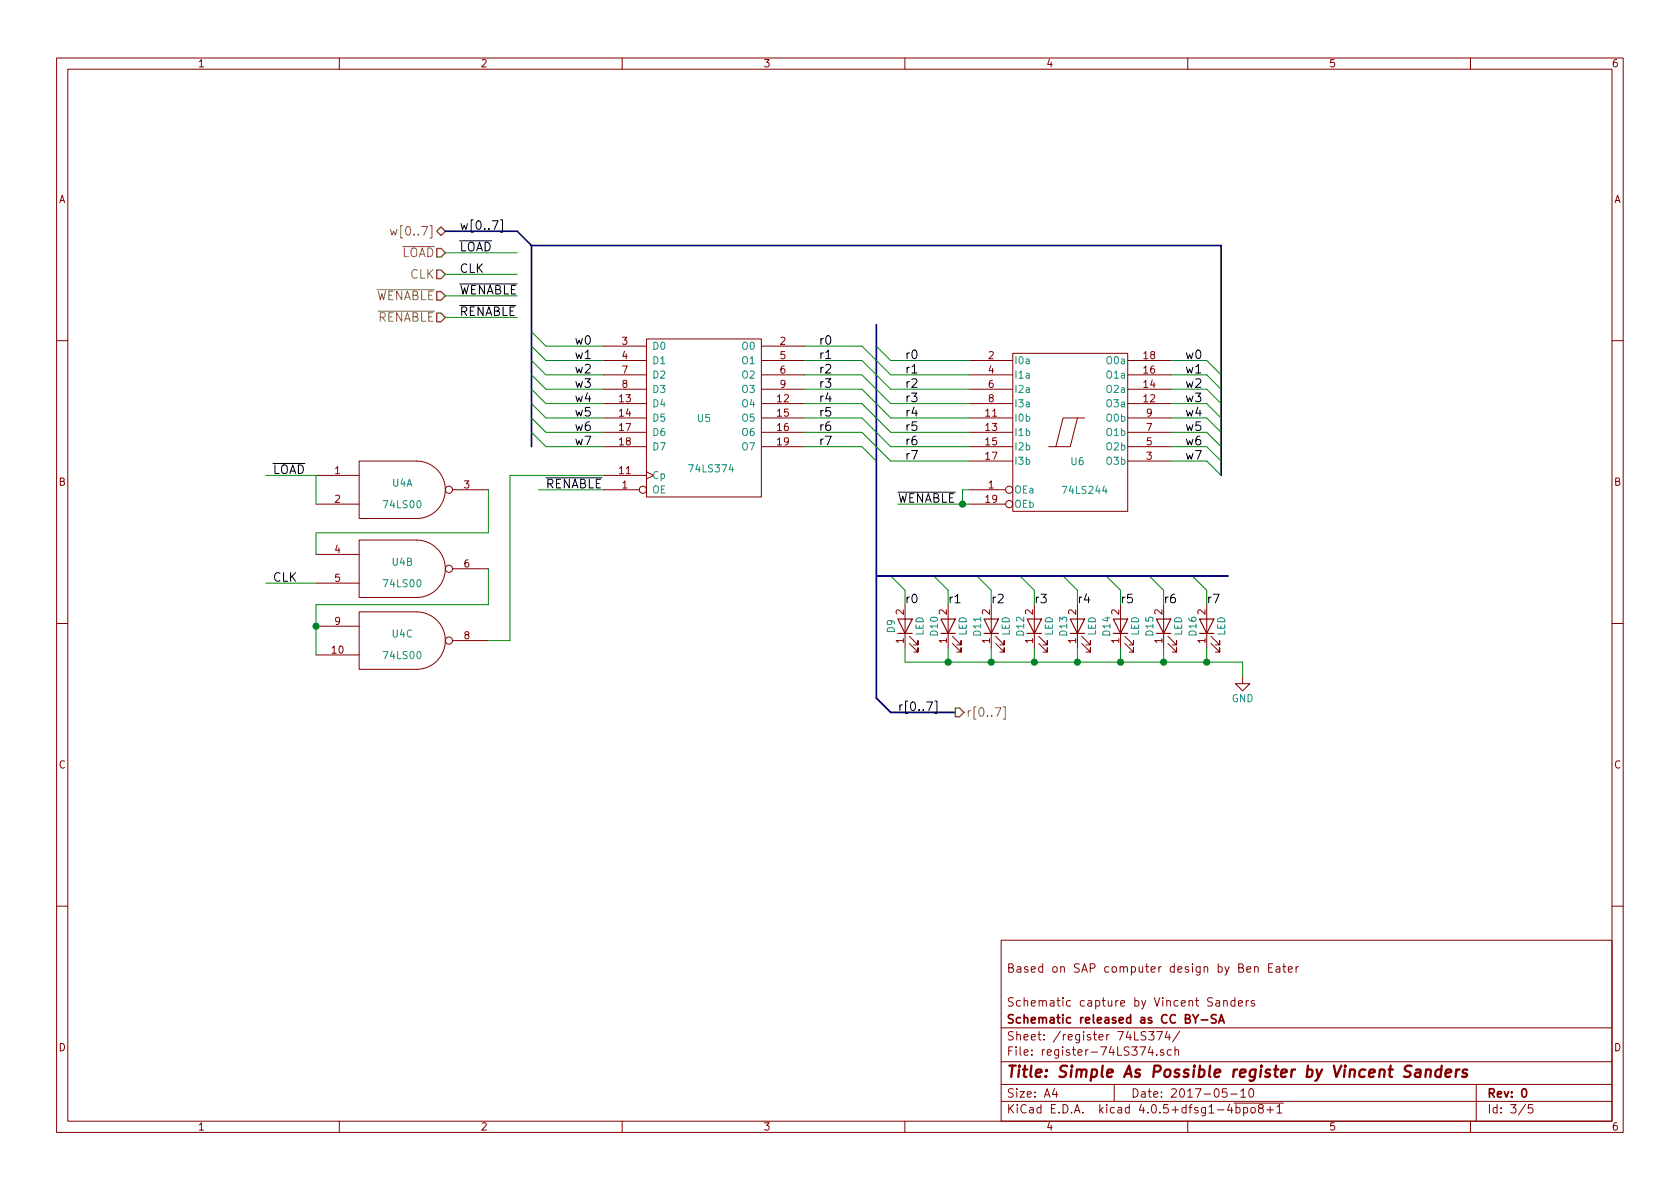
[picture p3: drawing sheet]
<svg xmlns="http://www.w3.org/2000/svg" width="297mm" height="210mm" viewBox="0 0 297 210" stroke-linecap="round" stroke-linejoin="round" font-family="sans-serif">
<g fill="none" stroke="#840000" stroke-width=".18">
<path d="M10 10.3h277v189.9h-277zM12 12.2h273v186.1h-273zM60 10.3v1.9M110 10.3v1.9M160 10.3v1.9M210 10.3v1.9M260 10.3v1.9M114.3 59.9h20.3v28h-20.3zM10 60.2h2M106.7 63.7h7.6M106.7 66.3h7.6M106.7 79h7.6"/>
<path d="M106.7 68.8h7.6M106.7 76.4h7.6M106.7 71.4h7.6M106.7 73.9h7.6M106.7 61.2h7.6M134.6 63.7h7.6M134.6 66.3h7.6M134.6 79h7.6M134.6 68.8h7.6M134.6 76.4h7.6M134.6 71.4h7.6M134.6 73.9h7.6"/>
<path d="M134.6 61.2h7.6M171.4 63.7h7.7M171.4 66.3h7.7M171.4 79h7.7M171.4 68.8h7.7M171.4 76.4h7.7M171.4 71.4h7.7M171.4 73.9h7.7M179.1 62.5h20.3v27.9h-20.3zM190.5 73.9l-1.3 5.1h-2.5M191.8 73.9h-3.8l-1.3 5.1h-1.3M199.4 63.7h7.6"/>
<path d="M199.4 66.3h7.6M199.4 79h7.6M199.4 68.8h7.6M199.4 76.4h7.6M199.4 71.4h7.6M199.4 73.9h7.6M285 60.2h2M55.9 89.1h7.6M55.9 84.1h7.6M55.9 98h7.6M63.5 81.5h10.2a5.1 5.1 0 0 1 5 5.1 5.1 5.1 0 0 1-5 5.1h-10.2zM63.5 95.5h10.2a5.1 5.1 0 0 1 5 5.1 5.1 5.1 0 0 1-5 5.1h-10.2z"/>
<path d="M80 86.6h6.4M106.7 86.6h6.3M106.7 84.1h7.6M114.3 83.4l1.3 .7-1.3 .6M171.4 86.6h6.4M171.4 81.5h7.7M171.4 89.1h6.4M199.4 81.5h7.6M10 110.3h2M55.9 103.1h7.6M55.9 110.7h7.6M55.9 115.8h7.6"/>
<path d="M63.5 108.2h10.2a5.1 5.1 0 0 1 5 5.1 5.1 5.1 0 0 1-5 5.1h-10.2zM80 100.6h6.4M80 113.3h6.4M160 106.9v7.6M160.8 113.8l1.5 1.5v-.8v.8h-.8M160.8 112.5l1.5 1.5v-.7v.7h-.8M167.6 106.9v7.6M168.4 113.8l1.5 1.5v-.8v.8h-.7M168.4 112.5l1.5 1.5v-.7v.7h-.7M175.3 106.9v7.6M176 113.8l1.5 1.5v-.8v.8h-.7M176 112.5l1.5 1.5v-.7v.7h-.7"/>
<path d="M182.9 106.9v7.6M183.6 113.8l1.6 1.5v-.8v.8h-.8M183.6 112.5l1.6 1.5v-.7v.7h-.8M190.5 106.9v7.6M191.3 113.8l1.5 1.5v-.8v.8h-.8M191.3 112.5l1.5 1.5v-.7v.7h-.8M198.1 106.9v7.6M198.9 113.8l1.5 1.5v-.8v.8h-.8M198.9 112.5l1.5 1.5v-.7v.7h-.8M205.7 106.9v7.6M206.5 113.8l1.5 1.5v-.8v.8h-.7M206.5 112.5l1.5 1.5v-.7v.7h-.7"/>
<path d="M213.4 106.9v7.6M214.1 113.8l1.5 1.5v-.8v.8h-.7M214.1 112.5l1.5 1.5v-.7v.7h-.7M219.7 119.6v1.3h1.3l-1.3 1.3-1.3-1.3h1.3M285 110.3h2M10 160.2h2M177 166.3h108v32h-108zM215 177h.6v.9M215.6 177.3l-.4 .1-.3 .2 .3 .3 .4-.1M216.4 177.1l.2-.2 .3 .1 .1 .9M216.4 176.9v1M218.3 177l-.4-.1-.3 .3 .1 .6 .2 .1 .4-.1"/>
<path d="M218.3 176.4v1.5M219 177.4l.7-.1-.1-.3-.4-.1-.2 .2v.7h.6M220.3 176.9v1M220.4 171.4l.8-.1-.1-.3-.4-.1-.3 .2 .1 .8h.6M220.8 176.9l-.5 .3M221.8 177a.37 .37 0 0 0-.6 .1l.1 .3 .5 .1 .1 .1-.3 .3-.4-.1M221.8 171.1l.2-.2 .4 .1 .1 .9M221.8 170.9v1M224.3 171.1h.5M225 170.4h-.7v1.5h.7M225.7 171h.5l.1 .9M226.3 171.3l-.5 .1-.2 .2 .2 .3h.5"/>
<path d="M226.8 170.9h.6M227 170.4v1.3l.4 .2M227.8 171.4l.7-.1-.1-.3-.4-.1-.2 .2 .1 .8h.5M229.2 170.9v1M229.6 170.9l-.4 .3M285 160.2h2M60 198.3v1.9M110 198.3v1.9M160 198.3v1.9M177 194.8h108M177 191.8h108M177 187.8h108"/>
<path d="M177 181.8h108M186.4 192.5l-.3 1h.9M186.8 193v1M197 191.8v3M202.6 182.5l-.6-.1-.2 .3v.3l.7 .4v.4a.62 .62 0 0 1-.7 0M203.1 182.4h.9l-.5 .6 .5 .1v.7l-.2 .1-.7-.1M203.4 185l-.4 1.1h1M203.7 185.6v1M204.5 186.5v.1M204.5 182.4h1l-.6 1.5M205.7 185.7a.37 .37 0 0 0-.5 .1v.2l.5 .2 .1 .1-.2 .3-.4-.1M206.4 182.3l-.4 1.1h1"/>
<path d="M206.7 182.9v1M207.1 185.7l-.4-.1-.3 .3 .1 .6 .2 .1 .4-.1M207.7 185.7l.2-.1 .4 .1 .1 .9M207.7 185.1v1.5M208.6 182.3l-1.3 2M210 198.3v1.9M216.9 192.5h-.7l-.1 .7 .2-.1 .5 .1 .2 .2-.1 .5-.2 .1-.6-.1M217.4 195.2l-.4 1.1h1M217.6 193.5h1.1M217.8 195.8v1M218.2 195.1h8.7M218.5 195.9l.5-.1 .3 .3-.2 .6h-.6"/>
<path d="M218.5 195.3v1.5M219.4 193l.4-.5v1.5M219.4 194h.8M219.9 195.9l.4-.1 .3 .3-.1 .6h-.6M219.9 195.8v1.5M221 192.7l.2-.2a.81 .81 0 0 1 .5 .6 .81 .81 0 0 1-.2 .8l-.2 .1a.79 .79 0 0 1-.3-1.3zM221.2 196l.2-.2 .5 .2v.5l-.1 .2-.4 .1-.2-.1zM222.8 196l-.3-.3 .1-.2 .2-.2 .4 .1 .2 .2-.1 .2-.6 .2a.48 .48 0 0 0-.1 .7l.2 .1 .5-.1a.48 .48 0 0 0-.2-.7M224 196.3h1.1M224.6 195.7v1.1M225.8 195.8l.4-.5v1.5M225.8 196.8h.8"/>
<path d="M260 198.3v1.9M261 191.8v6.5M269.7 195.2l-1.2 2M271 195.3h-.7l-.1 .7 .2-.1 .5 .1 .1 .2v.5l-.2 .1-.6-.1"/>
<circle cx="79.4" cy="86.6" r=".63"/>
<circle cx="113.7" cy="86.6" r=".63"/>
<circle cx="178.4" cy="89.1" r=".63"/>
<circle cx="178.4" cy="86.6" r=".63"/>
<circle cx="79.4" cy="113.3" r=".63"/>
<circle cx="79.4" cy="100.6" r=".63"/>
</g>
<path d="M210.9 179.4l.5 .8 .5-.8M215 179.5l-.5-.1-.3 .3v.3l.8 .4v.4a.62 .62 0 0 1-.8 0M212.4 180.4h1.1M215.5 180.9l.5-1.5 .5 1.5M215.6 180.5h.7M269.3 192.6l.1-.1a.81 .81 0 0 1 .6 .6 .81 .81 0 0 1-.3 .8l-.1 .1a.8 .8 0 0 1-.6-.6 .8 .8 0 0 1 .3-.8z" fill="none" stroke="#840000" stroke-width=".3"/>
<path d="M250.4 189.2h.7v1.2M251.2 189.6l-.7 .1a.4 .4 0 0 0-.3 .3 .4 .4 0 0 0 .2 .4l.7-.1M252.1 189.3a.52 .52 0 0 1 .9 .1l-.1 1M252.2 189.1l-.2 1.3M254.8 189.2a.7 .7 0 0 0-1 .3v.8l.3 .1 .6-.1M254.9 188.4l-.2 2M255.6 189.8l1-.2-.1-.4h-.7l-.3 1 .3 .2 .6-.1M257.5 189.1l-.1 1.3M258.1 189.1a.54 .54 0 0 0-.6 .4M259.4 189.2l-.5-.1-.3 .4 .3 .3 .4 .1 .1 .3-.1 .1-.2 .1-.6-.1" fill="none" stroke="#840000" stroke-width=".41"/>
<path d="M88.5 38.9h.3v2.2h-.3M81.3 54h9.9M81.3 42.6h5.6M81.3 50.2h10.1M48.3 82h5.6M96.5 84.5h10M158.7 87h10.2M163.9 124.1h1l-.7 1.5M165.3 124h.4v2.2h-.4" fill="none" stroke="#000" stroke-width=".18"/>
<path d="M66.6 51.2h10.2M66.9 55h9.9M69 40.6l.3 1 .3-.7 .3 .7 .3-1M71.1 43.6h5.7M175.9 125.1h1.1l-.7 1.6M177.4 125h.3v2.2h-.3" fill="none" stroke="#848400" stroke-width=".18"/>
<path d="M77.2 55.4h.8l.7 .7-.7 .8h-.8zM77.2 43.9h.8l.7 .8-.7 .8h-.8zM77.2 51.6h.8l.7 .7-.7 .8h-.8zM77.2 47.7h.8l.7 .8-.7 .8h-.8zM78 40.1l.7 .8-.7 .8-.8-.8zM168.9 125.2h.8l.7 .8-.7 .7h-.8z" fill="none" stroke="#848400" stroke-width=".25"/>
<g fill="none" stroke="#840000" stroke-width=".2">
<path d="M158.7 109.5h2.6l-1.3 2.5zM158.7 112h2.6M166.4 109.5h2.5l-1.3 2.5zM166.4 112h2.5M174 109.5h2.5l-1.2 2.5zM174 112h2.5M181.6 109.5h2.5l-1.2 2.5zM181.6 112h2.5M189.2 109.5h2.6l-1.3 2.5zM189.2 112h2.6M196.8 109.5h2.6l-1.3 2.5zM196.8 112h2.6"/>
<path d="M204.5 109.5h2.5l-1.3 2.5zM204.5 112h2.5M212.1 109.5h2.5l-1.2 2.5zM212.1 112h2.5"/>
</g>
<g fill="none" stroke="#008400" stroke-width=".18">
<path d="M78.7 44.7h12.7M78.7 56.1h12.7M78.7 52.3h12.7M78.7 48.5h12.7M94 58.7l2.5 2.5h10.2M94 61.2l2.5 2.5h10.2M94 63.7l2.5 2.6h10.2M94 66.3l2.5 2.5h10.2M94 68.8l2.5 2.6h10.2M94 71.4l2.5 2.5h10.2M94 73.9l2.5 2.5h10.2M94 76.4l2.5 2.6h10.2"/>
<path d="M142.2 63.7h10.2l5.1 5.1h13.9M142.2 66.3h10.2l5.1 5.1h13.9M142.2 61.2h10.2l5.1 5.1h13.9M142.2 68.8h10.2l5.1 5.1h13.9M142.2 71.4h10.2l5.1 5h13.9M142.2 73.9h10.2l5.1 5.1h13.9M142.2 76.4h10.2l5.1 5.1h13.9M142.2 79h10.2l2.5 2.5M154.9 61.2l2.6 2.5h13.9M207 63.7h6.4l2.5 2.6M207 66.3h6.4l2.5 2.5M207 68.8h6.4l2.5 2.6"/>
<path d="M207 71.4h6.4l2.5 2.5M207 73.9h6.4l2.5 2.5M207 76.4h6.4l2.5 2.6M207 79h6.4l2.5 2.5M47 84.1h8.9v5M86.4 86.6v7.6h-30.5v3.8M95.2 86.6h11.5M106.7 84.1h-16.5v29.2h-3.8M158.7 89.1h12.7M171.4 86.6h-1.2v2.5M207 81.5h6.4l2.5 2.6M47 103.1h8.9"/>
<path d="M86.4 100.6v6.3h-30.5v8.9M157.5 101.8l2.5 2.6v2.5M160 114.5v2.6h59.7v2.5M165.1 101.8l2.5 2.6v2.5M167.6 114.5v2.6M172.7 101.8l2.6 2.6v2.5M175.3 114.5v2.6M180.3 101.8l2.6 2.6v2.5M182.9 114.5v2.6M188 101.8l2.5 2.6v2.5M190.5 114.5v2.6M195.6 101.8l2.5 2.6v2.5"/>
<path d="M198.1 114.5v2.6M203.2 101.8l2.5 2.6v2.5M205.7 114.5v2.6M210.8 101.8l2.6 2.6v2.5M213.4 114.5v2.6"/>
</g>
<path d="M78.7 40.9h12.7l2.6 2.5M94 43.4v35.6M94 43.4h121.9v40.7M154.9 57.4v66l2.6 2.6h11.4M154.9 101.8h62.3" fill="none" stroke="#000084" stroke-width=".3"/>
<g fill="#008400" stroke="#008400" stroke-width=".25">
<circle cx="167.6" cy="117.1" r=".51"/>
<circle cx="175.3" cy="117.1" r=".51"/>
<circle cx="182.9" cy="117.1" r=".51"/>
<circle cx="190.5" cy="117.1" r=".51"/>
<circle cx="198.1" cy="117.1" r=".51"/>
<circle cx="205.7" cy="117.1" r=".51"/>
<circle cx="213.4" cy="117.1" r=".51"/>
<circle cx="170.2" cy="89.1" r=".51"/>
<circle cx="55.9" cy="110.7" r=".51"/>
</g>
<text font-size="2.8" fill="#840000" x="178" y="190.5">Title: Simple As Possible register by Vincent Sanders</text>
<g font-size="2.1" fill="#848400">
<text x="70.2" y="41.7">w[0..7]</text>
<text x="70.8" y="45.5">LOAD</text>
<text x="66.1" y="53.1">WENABLE</text>
<text x="72.4" y="49.3">CLK</text>
<text x="66.5" y="56.9">RENABLE</text>
<text x="170.8" y="126.7">r[0..7]</text>
</g>
<g font-size="2.1">
<text x="81.3" y="40.6">w[0..7]</text>
<text x="81.3" y="44.4">LOAD</text>
<text x="81.3" y="48.3">CLK</text>
<text x="81.3" y="52.1">WENABLE</text>
<text x="81.3" y="55.9">RENABLE</text>
<text x="101.6" y="61">w0</text>
<text x="101.6" y="63.5">w1</text>
<text x="144.8" y="61">r0</text>
<text x="144.8" y="63.5">r1</text>
<text x="160" y="63.5">r0</text>
<text x="209.5" y="63.5">w0</text>
<text x="101.6" y="66">w2</text>
<text x="101.6" y="68.6">w3</text>
<text x="101.6" y="71.1">w4</text>
<text x="144.8" y="66">r2</text>
<text x="144.8" y="68.6">r3</text>
<text x="144.8" y="71.1">r4</text>
<text x="160" y="66">r1</text>
<text x="160" y="68.6">r2</text>
<text x="160" y="71.1">r3</text>
<text x="209.5" y="66">w1</text>
<text x="209.5" y="68.6">w2</text>
<text x="209.5" y="71.1">w3</text>
<text x="101.6" y="73.7">w5</text>
<text x="101.6" y="76.2">w6</text>
<text x="144.8" y="73.7">r5</text>
<text x="144.8" y="76.2">r6</text>
<text x="160" y="73.7">r4</text>
<text x="160" y="76.2">r5</text>
<text x="209.5" y="73.7">w4</text>
<text x="209.5" y="76.2">w5</text>
<text x="48.3" y="83.8">LOAD</text>
<text x="101.6" y="78.7">w7</text>
<text x="144.8" y="78.7">r7</text>
<text x="160" y="78.7">r6</text>
<text x="160" y="81.3">r7</text>
<text x="209.5" y="78.7">w6</text>
<text x="209.5" y="81.3">w7</text>
<text x="96.5" y="86.4">RENABLE</text>
<text x="158.7" y="88.9">WENABLE</text>
<text x="48.3" y="102.9">CLK</text>
<text x="160" y="106.7">r0</text>
<text x="167.6" y="106.7">r1</text>
<text x="175.3" y="106.7">r2</text>
<text x="182.9" y="106.7">r3</text>
<text x="190.5" y="106.7">r4</text>
<text x="198.1" y="106.7">r5</text>
<text x="205.7" y="106.7">r6</text>
<text x="213.4" y="106.7">r7</text>
<text x="158.7" y="125.7">r[0..7]</text>
</g>
<g font-size="2.1" fill="#840000">
<text x="178" y="172">Based on SAP computer design by Ben Eater</text>
<text x="178" y="178">Schematic capture by Vincent Sanders</text>
<text x="178" y="184">Sheet: /register 74LS374/</text>
<text x="178" y="181">Schematic released as CC BY-SA</text>
<text x="178" y="186.7">File: register-74LS374.sch</text>
<text x="178" y="196.9">KiCad E.D.A. kicad 4.0.5+dfsg1-4bpo8+1</text>
<text x="178" y="194.1">Size: A4</text>
<text x="200" y="194.1">Date: 2017-05-10</text>
<text x="263" y="194.1">Rev: 0</text>
<text x="263" y="196.9">Id: 3/5</text>
</g>
<g font-size="1.8" fill="#840000">
<text x="35" y="11.9">1</text>
<text x="85" y="11.9">2</text>
<text x="135" y="11.9">3</text>
<text x="185" y="11.9">4</text>
<text x="235" y="11.9">5</text>
<text x="285" y="11.9">6</text>
<text x="10.4" y="35.9">A</text>
<text x="285.4" y="35.9">A</text>
<text x="110" y="61">3</text>
<text x="110" y="63.5">4</text>
<text x="137.9" y="61">2</text>
<text x="137.9" y="63.5">5</text>
<text x="174.8" y="63.5">2</text>
<text x="202.2" y="63.5">18</text>
<text x="109.5" y="71.1">13</text>
<text x="110" y="66">7</text>
<text x="110" y="68.6">8</text>
<text x="137.5" y="71.1">12</text>
<text x="137.9" y="66">6</text>
<text x="137.9" y="68.6">9</text>
<text x="174.8" y="66">4</text>
<text x="174.8" y="68.6">6</text>
<text x="174.8" y="71.1">8</text>
<text x="202.2" y="71.1">12</text>
<text x="202.2" y="68.6">14</text>
<text x="202.2" y="66">16</text>
<text x="109.5" y="73.7">14</text>
<text x="109.5" y="76.2">17</text>
<text x="137.5" y="73.7">15</text>
<text x="137.5" y="76.2">16</text>
<text x="174.3" y="73.7">11</text>
<text x="174.3" y="76.2">13</text>
<text x="202.7" y="76.2">7</text>
<text x="202.7" y="73.7">9</text>
<text x="59.2" y="83.8">1</text>
<text x="109.5" y="83.8">11</text>
<text x="109.5" y="78.7">18</text>
<text x="137.5" y="78.7">19</text>
<text x="174.3" y="78.7">15</text>
<text x="174.3" y="81.3">17</text>
<text x="202.7" y="81.3">3</text>
<text x="202.7" y="78.7">5</text>
<text x="10.4" y="85.9">B</text>
<text x="59.2" y="88.9">2</text>
<text x="82.1" y="86.4">3</text>
<text x="110" y="86.4">1</text>
<text x="174.3" y="88.9">19</text>
<text x="174.8" y="86.4">1</text>
<text x="285.4" y="85.9">B</text>
<text x="59.2" y="97.8">4</text>
<text x="82.1" y="100.3">6</text>
<text x="59.2" y="102.9">5</text>
<text x="59.2" y="110.5">9</text>
<text x="82.1" y="113">8</text>
<text x="159.8" y="113.8" transform="rotate(-90 159.8 113.8)">1</text>
<text x="159.8" y="108.7" transform="rotate(-90 159.8 108.7)">2</text>
<text x="167.4" y="113.8" transform="rotate(-90 167.4 113.8)">1</text>
<text x="167.4" y="108.7" transform="rotate(-90 167.4 108.7)">2</text>
<text x="175" y="113.8" transform="rotate(-90 175 113.8)">1</text>
<text x="175" y="108.7" transform="rotate(-90 175 108.7)">2</text>
<text x="182.6" y="113.8" transform="rotate(-90 182.6 113.8)">1</text>
<text x="182.6" y="108.7" transform="rotate(-90 182.6 108.7)">2</text>
<text x="190.2" y="113.8" transform="rotate(-90 190.2 113.8)">1</text>
<text x="190.2" y="108.7" transform="rotate(-90 190.2 108.7)">2</text>
<text x="197.9" y="113.8" transform="rotate(-90 197.9 113.8)">1</text>
<text x="197.9" y="108.7" transform="rotate(-90 197.9 108.7)">2</text>
<text x="205.5" y="113.8" transform="rotate(-90 205.5 113.8)">1</text>
<text x="205.5" y="108.7" transform="rotate(-90 205.5 108.7)">2</text>
<text x="213.1" y="113.8" transform="rotate(-90 213.1 113.8)">1</text>
<text x="213.1" y="108.7" transform="rotate(-90 213.1 108.7)">2</text>
<text x="58.7" y="115.6">10</text>
<text x="10.4" y="135.9">C</text>
<text x="285.4" y="135.9">C</text>
<text x="10.4" y="185.9">D</text>
<text x="285.4" y="185.9">D</text>
<text x="35" y="199.9">1</text>
<text x="85" y="199.9">2</text>
<text x="135" y="199.9">3</text>
<text x="185" y="199.9">4</text>
<text x="235" y="199.9">5</text>
<text x="285" y="199.9">6</text>
</g>
<g font-size="1.8" fill="#008484">
<text x="115.3" y="61.8">D0</text>
<text x="115.3" y="64.4">D1</text>
<text x="131.2" y="61.8">O0</text>
<text x="131.2" y="64.4">O1</text>
<text x="179.3" y="64.4">I0a</text>
<text x="195.8" y="64.4">O0a</text>
<text x="115.3" y="66.9">D2</text>
<text x="115.3" y="69.5">D3</text>
<text x="131.2" y="66.9">O2</text>
<text x="131.2" y="69.5">O3</text>
<text x="179.3" y="66.9">I1a</text>
<text x="179.3" y="69.5">I2a</text>
<text x="195.8" y="69.5">O2a</text>
<text x="195.8" y="66.9">O1a</text>
<text x="115.3" y="72">D4</text>
<text x="115.3" y="74.5">D5</text>
<text x="115.3" y="77.1">D6</text>
<text x="123.3" y="74.6">U5</text>
<text x="131.2" y="72">O4</text>
<text x="131.2" y="74.5">O5</text>
<text x="131.2" y="77.1">O6</text>
<text x="179.3" y="72">I3a</text>
<text x="179.3" y="74.5">I0b</text>
<text x="179.3" y="77.1">I1b</text>
<text x="195.7" y="77.1">O1b</text>
<text x="195.7" y="74.5">O0b</text>
<text x="195.8" y="72">O3a</text>
<text x="115.3" y="79.6">D7</text>
<text x="122.1" y="83.5">74LS374</text>
<text x="131.2" y="79.6">O7</text>
<text x="179.3" y="79.6">I2b</text>
<text x="179.3" y="82.2">I3b</text>
<text x="189.4" y="82.2">U6</text>
<text x="195.7" y="82.2">O3b</text>
<text x="195.7" y="79.6">O2b</text>
<text x="68" y="89.9">74LS00</text>
<text x="69.4" y="86">U4A</text>
<text x="115.3" y="87.2">OE</text>
<text x="115.3" y="84.7">Cp</text>
<text x="179.3" y="87.2">OEa</text>
<text x="179.3" y="89.8">OEb</text>
<text x="188.2" y="87.3">74LS244</text>
<text x="69.4" y="100">U4B</text>
<text x="68" y="103.8">74LS00</text>
<text x="69.4" y="112.7">U4C</text>
<text x="158.2" y="111.9" transform="rotate(-90 158.2 111.9)">D9</text>
<text x="163.3" y="112.5" transform="rotate(-90 163.3 112.5)">LED</text>
<text x="165.8" y="112.4" transform="rotate(-90 165.8 112.4)">D10</text>
<text x="170.9" y="112.5" transform="rotate(-90 170.9 112.5)">LED</text>
<text x="173.4" y="112.4" transform="rotate(-90 173.4 112.4)">D11</text>
<text x="178.5" y="112.5" transform="rotate(-90 178.5 112.5)">LED</text>
<text x="181.1" y="112.4" transform="rotate(-90 181.1 112.4)">D12</text>
<text x="186.1" y="112.5" transform="rotate(-90 186.1 112.5)">LED</text>
<text x="188.7" y="112.4" transform="rotate(-90 188.7 112.4)">D13</text>
<text x="193.8" y="112.5" transform="rotate(-90 193.8 112.5)">LED</text>
<text x="196.3" y="112.4" transform="rotate(-90 196.3 112.4)">D14</text>
<text x="201.4" y="112.5" transform="rotate(-90 201.4 112.5)">LED</text>
<text x="203.9" y="112.4" transform="rotate(-90 203.9 112.4)">D15</text>
<text x="209" y="112.5" transform="rotate(-90 209 112.5)">LED</text>
<text x="211.5" y="112.4" transform="rotate(-90 211.5 112.4)">D16</text>
<text x="216.6" y="112.5" transform="rotate(-90 216.6 112.5)">LED</text>
<text x="68" y="116.5">74LS00</text>
<text x="217.8" y="124.1">GND</text>
</g>
</svg>
